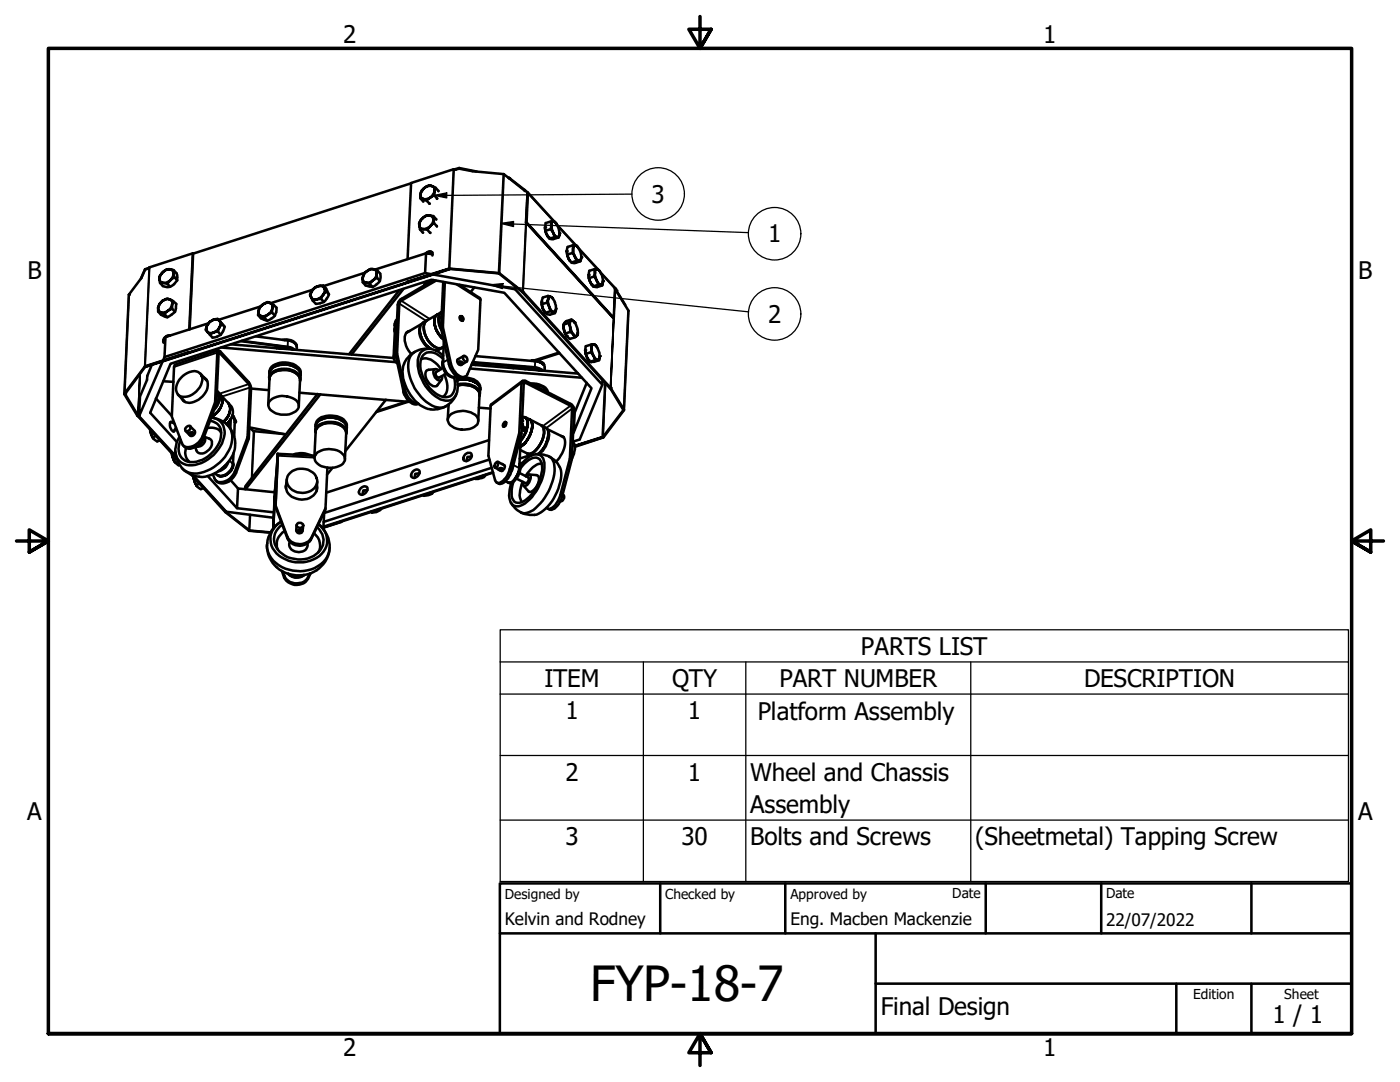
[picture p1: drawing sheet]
<svg xmlns="http://www.w3.org/2000/svg" width="279mm" height="216mm" viewBox="0 0 279 216" stroke-linecap="round" stroke-linejoin="round" font-family="sans-serif">
<!-- layer: Visible (ISO) -->
<g fill="none" stroke="#000" stroke-width=".51">
<path d="M82 36.6l-43.5 14M83.9 39.6l.6 .6M83.9 38.7a.75 .75 0 0 0 .6 1l-.6-.1zM84.5 39.7l.5 .1 .9-.4-.7 .7zM84.6 37.6l-.7 1.1a1.5 1.5 0 0 1 .9-1.3zM84.8 37.4a.97 .97 0 0 1 1.4-.3h-.5zM86.2 37.1l.7 .4-.2 .7a.75 .75 0 0 0-.5-1.1zM86.7 39l.5 .6M86.7 38.2v.8l-.8 .4 .4-.4zM86.9 37.5l.6 .7M87.2 39.6v.1M91 33.8h-.5l-8.5 2.7-.7 15.2"/>
<path d="M91.6 33.7l2.7 .5 6.2 .5 1.1 .9M91.6 33.7l-.7 .1M91.6 33.5l-.9 .3M91.6 33.5l3.5 .7M91.6 33.5v.2M101.4 35.4l.2 .1M101.6 35.6l3.1 2.4M101.6 35.5l3.1 2.4M101.6 35.5v.1M104.7 37.9l.6 .5M104.7 37.9v.1M104.7 38l.1 .2"/>
<path d="M105.3 38.4l-.2 6M105.3 38.4v.1M105.3 38.5l-.3 5.9M105.3 38.4l5.3 5.8M29 53.8l-.8 1.7-2.5 3.3-.9 19.8M29 53.7l-.9 1.9M29 53.7v.1M29.7 53.5l-.7 .2M31.8 55.7l.1 .2a.68 .68 0 0 0 .7 .6h-.7zM32.5 54.3a1.47 1.47 0 0 1 1.4-.6l-.9 .2zM32.5 54.3l-.4 .6-.3 .8a1.39 1.39 0 0 1 .7-1.4zM32.6 56.5l.6-.1 .8-.5-.6 .7z"/>
<path d="M33.4 56.6l.6 .6M33.8 59.8l.7 .3-.1 .6v-.5l-.3-.4zM33.9 53.7l.8 .2v.6l-.3-.6zM34.7 54.5l.1 .8-.8 .6 .4-.5zM34.7 53.9a1.9 1.9 0 0 1 .7 2l-.3 .4a1.8 1.8 0 0 1-3.2 .2M34.8 55.3l.6 .6M38.5 50.5l-.7 15.2M38.5 50.5l-8.7 2.8-.2 .3-.6 .2M62.1 59.3a.82 .82 0 0 0 1.1 .5l-.8 .2zM62.3 58l-.1 .3a.9 .9 0 0 0-.1 1l-.3-.4zM62.5 57.7l-.2 .3a1.62 1.62 0 0 1 1.3-.9zM62.5 57.8l-8.5 2.7"/>
<path d="M63.2 59.8l.9-.5 .4-.5-.4 .8zM63.6 57.1l.9-.1 .2 .5-.3-.3zM64.1 59.6l.5 .7M64.5 57l.6 .6 .6 1.1a2.37 2.37 0 0 1-2.6 1.9l-.7-.6M64.7 57.5l.4 .6-.6 .7 .1-.3a1.01 1.01 0 0 0 .1-1zM65.1 58.1l.6 .6M72.4 55.5l.2 .6 .4 .3-.6-.1zM72.8 54.4l-8.2 2.7M72.9 54.4l-.5 1.1a1.35 1.35 0 0 1 .8-1.3zM73 56.4l.9-.1 .5-.4-.6 .7zM73.2 54.2a1.19 1.19 0 0 1 1.3-.5l-.8 .1zM73.8 56.6l.6 .7"/>
<path d="M74.5 53.7l.8 .3-.1 .6-.2-.6zM75.2 54.6v.8l-.8 .5 .7-.7zM75.2 55.4l.6 .7M75.3 54a1.82 1.82 0 0 1-.5 3 1.63 1.63 0 0 1-1.4 .1l-.4-.1-.6-.7M79.7 57.9l-10 12.8M80.5 57.7l-10.3 13M83.7 45a.74 .74 0 0 0 .8 .7l-.7 .1zM83.8 45.8l.7 .6M83.9 43.9l.4-.3-.4 .5-.2 .9-.1-.4zM84.5 45.7l1.2-.4 .2-.2-.6 .7zM84.5 43.4l-.2 .2a1.37 1.37 0 0 1 1.4-.6l-.6 .1zM84.8 56.6v.3l-.1-.1"/>
<path d="M84.8 54.5l-52 16.7M85 50.5l.2-.1a.63 .63 0 0 1 .8-.2 .63 .63 0 0 1 .3 .8M85 50.5l-.2 4 18 3.2 .1-.5M85 50.5l-10.1 3.3M85 50.5l1.4 .2M85.1 50.5l.8-.3 .3 .2-.2 .3M85.2 40.1l.5 .5M85.2 56.1l-.6 .9M85.3 45.8l.6 .6M85.7 43l.8 .1v.7l-.4-.7zM85.7 40.6h.1M85.7 50.4l-.2 .2"/>
<path d="M86.2 50.4l-.3-.1-.7 .2M86.5 55.9l-6.6 3.9-.4 .5-.6 10.4 .3-.2 .5-9.9 .1-.3 7.2-4.3M86.5 43.8l.1 .7-.7 .6 .4-.5zM86.5 43.1l.6 .7M86.6 44.5l.6 .6M87.2 45.1v.1M88.5 56.3l-.5 9.2M88.8 56.3l-.4 9M89.7 53.7l-8.5 2.6 8.4-2.7 10 .9 4.8 3.7 17.5 19.2 2.6 4.5-4 5.3-5.8 2M89.7 53.7h.1M89.7 53.7l-60.7 19.5 60.7-19.5M89.7 53.7l9.9 .9 4.7 3.7 17.5 19.2 2.6 4.4-4.1 5.3-5.6 1.8 5.6-1.8-5.6 1.8"/>
<path d="M91.7 56.8l4.1 2.7 .1 .2-.5 10.1-2.1 4.9a1.13 1.13 0 0 1-1.9 .1l-.9-1-.4-.8-1.7-7.7-.4 .2M94.7 57.3l-.8 1M102.8 57.7l17.4 19.1 .1-1M108.8 45.3l.4 1.6-.3-.6zM109.3 59.1l.6 .1h-.2l-.3 .2v.3zM109.3 59.1l-1 .3-.2 1v.3M109.4 59.7l-.1 .5 .3 1-.4-.8zM109.4 47.3l-.2-.4 .6 .8a2.03 2.03 0 0 0 1.7-.3M109.9 44.2h.6l-.3 .1-.2 .6zM109.9 44.2l-1 .3-.1 .8M109.9 45.7l-1 .3M110 44.9l.4 1.6a1.21 1.21 0 0 1-.4-1.6z"/>
<path d="M110.4 59.6l-.5-.4a2.74 2.74 0 0 1 1 2.6l.1-.3M110.4 46.5l.5 .7 .3 .1h-.5zM110.7 47.3l-1 .3M111.1 44.6l-.4-.3-.2-.1a2.74 2.74 0 0 1 1.1 2.4M111.1 44.8l3.8 4.2M111.6 46.6l-.1 .8-.3-.1 .3-.1zM113.1 50.1l.4 1.5zM113.8 52.1l-.3-.5 .6 .9a2.08 2.08 0 0 0 1.7-.4M114.2 50.5l-1 .3M114.3 49h.5l-.2 .1-.2 .6zM114.3 49l-1 .3-.2 .8M114.4 49.7l.3 1.5-.5-.7z"/>
<path d="M114.7 51.2l.4 .6 .5 .3h-.6zM115 52.1l-1 .3M115.4 49.4l-.3-.4h-.3a2.58 2.58 0 0 1 1.2 2.4M115.5 49.6l3.8 4.1M116 51.4l-.2 .7h-.2l.2-.2zM117.5 54.9v.7l.4 .8-.4-.9M118.1 56.8l-.2-.4 .6 .8a2.23 2.23 0 0 0 1.7-.2M118.6 55.2l-1.1 .3M118.6 53.7h.6l-.4 .3-.1 .4zM118.6 53.7l-1 .3-.1 1.5M118.7 54.4v.6l.4 .9-.5-.7zM119.1 55.9l.3 .6 .5 .3h-.5z"/>
<path d="M119.4 56.8l-1 .4M119.7 54.2l-.5-.5a2.99 2.99 0 0 1 1.1 2.4M119.8 54.4l2.9 3.1-.2 5.9-17.5-19 17.5 19M120.3 56.1l-.1 .9-.3-.2 .4-.2zM122.7 57.5l2.1 3.4M122.7 57.7l2.7 4.3-.9 19.8M31.1 79.5l3.2 3.5M31.6 61.3v.5l.5 .6-.5-.2zM31.8 60.6l.6-.6-.6 .8-.2 .5zM32.1 62.4l1.1-.2 .3-.2-.7 .7zM32.4 60l.9-.4 .5 .2-.5-.1zM32.6 76.1l2 .1"/>
<path d="M32.8 62.7l.6 .6M33 67.2l-.4 .9 .3-.6M33 67.2l-.2 4-5.1 11.9 .2-4 1.4-3.3 .1-.8 .9-2.2M33.8 67l-.6 .2M34 66.9a1.24 1.24 0 0 0-1.4 1.5M34.4 60.7v.9l-.9 .4 .5-.4zM34.4 61.6l.5 .6M34.5 60.1l.7 .5-.1 .6a1.61 1.61 0 0 1-.9 1.6l-.4 .3a1.38 1.38 0 0 1-1.7-.3l-.5-.6M35.5 78.7l1.4 1.4M36.5 75a2.66 2.66 0 0 1 3.4-.5 2.26 2.26 0 0 1-.3 3.2 3.1 3.1 0 0 1-3.8 1.2 2.2 2.2 0 0 1 0-3.1zM36.5 79.8l.1 .2M40 74.5l1.3 1.5"/>
<path d="M40.7 75.3a2.19 2.19 0 0 1 .1 3.4 3.8 3.8 0 0 1-3.8 1.6l-.7-.8M41 75.6l.2 .2M41.3 66.2l.7 .3 .6-.1-.8 .3zM41.3 64.9l-.1 .3 .1 1-.3-.4zM41.5 70.6l-.9 .3M41.6 64.5l-8.6 2.7M41.8 64.2l.7-.4-.5 .3-.7 .8zM42.5 63.8l.9-.2 .4 .4-.4-.2zM42.6 66.4l.8-.6 .4-.5-.3 .9zM43.3 78a2.21 2.21 0 0 1 .1 3l-.7 .7M43.4 63.6l.9 1a.99 .99 0 0 1 .2 1.5 2.42 2.42 0 0 1-2.1 1.3l-.6-.7M43.5 78.2l2 2.2a2.33 2.33 0 0 1 .4 3.4l-.7 .8 .8-1v1.9"/>
<path d="M43.5 66.2l.6 .6M43.6 69.9l-8.7 2.9-.2 .4-.4 9.9 2 5.4a1.25 1.25 0 0 0 1.7 .7l1.2-.6 1-1.1 2.7-7.2M43.8 64l.5 .6-.5 .7 .2-.6zM44.1 69.3l34.9 3M44.3 64.6l.5 .6M46 68.7l32.5 2.7M48.1 68.1l9.3 1.2 .8 .2M48.3 68l9.5 1.3 1 .5M50.1 77.5l3.6 .4M51.1 67.1l6.4 .8a1.56 1.56 0 0 1 1.7 1.9M51.6 62l.1 .7 .4 .4-.6-.2zM52 61.2l-.4 .8a1.49 1.49 0 0 1 .9-1.3z"/>
<path d="M52 61.2l-8.4 2.6M52.1 63.1h.5l.9-.3-.7 .6zM52.5 60.7l.9-.4 .5 .2-.5-.1zM52.8 63.4l.5 .6M53.8 74.5a2.1 2.1 0 0 1 2.1-1.7 4.1 4.1 0 0 1 3.9 1.3l.2 .7M53.8 75.8a1.37 1.37 0 0 1 .9-1.8 4.1 4.1 0 0 1 5.2 1.1v1M53.8 75.6a2.11 2.11 0 0 1 2.3-1.9 3.6 3.6 0 0 1 3.7 1.5l.1 .7M53.8 74.5a1.78 1.78 0 0 1 1.6-2 4.2 4.2 0 0 1 4.5 1.2l.1 1.1M53.8 74.5l-.1 .9M53.9 60.5l.7 .3-.2 .7-.1-.7zM54 79.8a4.2 4.2 0 0 1 5.4 .4 1.32 1.32 0 0 1-.8 2.1 3.9 3.9 0 0 1-4.9-.9 1.15 1.15 0 0 1 .3-1.6zM54.3 62.4l.6 .6"/>
<path d="M54.4 61.5l-.1 .9-.8 .4 .5-.4zM54.6 60.8a1.33 1.33 0 0 1 .4 1.8 2.35 2.35 0 0 1-1.9 1.3 2.93 2.93 0 0 1-1.6-1M54.9 73.1a4.4 4.4 0 0 1 4 .2M55.1 69l.1 .5v-.5M55.2 69v.5M55.4 69v.5M55.8 69.1v.4a2.84 2.84 0 0 1 2.8 .3M56 69.5h1l1.5 .3M56.1 69.2v.2M56.4 67.8a2.36 2.36 0 0 1 2.8 1.1v.1M56.6 69.5h1.1M56.6 69.2v.1"/>
<path d="M56.8 67.9a2.25 2.25 0 0 1 2.4 1.1M58.2 69.7a2.71 2.71 0 0 0-2.1-.2h.9l1.5 .3M59.8 78.4l22 1.8M59.9 75.9a2.73 2.73 0 0 0-3-2.1 2.9 2.9 0 0 0-3.1 1.6l-.3 5.4M59.9 75.9l-.3 5.1M60 74.8l-.1 .8M63.4 78.6l-14.4 18.4-.1 .6M63.9 78.7l-14.9 18.9M77 79.8l-8.1 10.2M78.8 66.1l-.3 5.1M78.9 70.7l1.6 7.3a3.1 3.1 0 0 0 2.7 2.7l.3-.1M78.9 70.4a1.29 1.29 0 0 0 .4 2.1"/>
<path d="M79 68.3v.4M79.2 65l-.2 .2a1.15 1.15 0 0 0-.2 1.1M79.2 65.1l-.3 .4-.1 .6M79.2 65.2l-.2 .2-.2 .7M79.2 70.5l1.6 7.3a3.5 3.5 0 0 0 2.4 2.7h.2M79.2 63.7a1.41 1.41 0 0 0-.4 1.3v-.4l.4-.5a2.34 2.34 0 0 0-.5 1.7M80.5 78.2l.3 .6M81.4 66.2l-.2 .1M81.8 66a1.69 1.69 0 0 0-.9 2.5l.3 .9 .9 1.3M82.7 70.3a4.6 4.6 0 0 0-2.1 5.8 8.5 8.5 0 0 0 4.3 5.3 5.2 5.2 0 0 0 4.1-.3M83.8 65.8a4.6 4.6 0 0 0 2.2 3.8 4.5 4.5 0 0 1-2.1-4.4 1.91 1.91 0 0 1 1.3-1.3l-.4 .6a3.4 3.4 0 0 0 .4 3.1 3 3 0 0 0 2.8 1.9l.3-.2M84 71.7a3.1 3.1 0 0 1 3.6 1.5l.4 .5"/>
<path d="M84.1 64.6l-3 1.8M84.6 65.3a4.8 4.8 0 0 0 2.2 3.9M85.8 69.6a3.9 3.9 0 0 0-4.1 2 9.1 9.1 0 0 0 4 9 3.2 3.2 0 0 0 4.9-1l.5-.9M86.7 64.1a4.9 4.9 0 0 0 1.8 3.6 4.3 4.3 0 0 1-1.6-4.5l.4-.5a2.33 2.33 0 0 0-.3 3l.8 1.4 .7 .6M86.9 73.7l-1.4 .1a.99 .99 0 0 0-.5 1.4 2.04 2.04 0 0 0 2.2 1.8l.9-1.2M87.2 69.9l-.1 .1M87.6 73.9a.64 .64 0 0 0-1-.2 .64 .64 0 0 0 0 1l.5 .9a.63 .63 0 0 0 .8 .3 .63 .63 0 0 0 .3-.8M88 65.5l1.6 7.2a3.2 3.2 0 0 0 2.7 2.7l.3-.1M88.1 62.3l-2.9 1.6a2.48 2.48 0 0 0-.2 3.2 3.6 3.6 0 0 0 2.7 2.4l.6-.2M88.1 63.2l-.1 .2M88.1 63.2l-.1 .2 .1 .2M88.2 62.3a2.21 2.21 0 0 0-.3 2.9l.2 .4"/>
<path d="M88.2 62.2a1.76 1.76 0 0 0-.6 2.3l.5 1.4M88.3 69.3l-1.3 .7M88.4 73.4l-1.3 .8a.7 .7 0 0 0-.1 .8 .7 .7 0 0 0 .7 .3l1.4-.8M88.5 71a3.5 3.5 0 0 0-3.9-1.2 3.3 3.3 0 0 0-1.1 3.9 8.2 8.2 0 0 0 4.9 6.1 2.14 2.14 0 0 0 2.9-2.1l.1-.7-.3-1.9M88.5 71.6l-.6-.4a2.51 2.51 0 0 0-3.4-.4 4.2 4.2 0 0 0-.2 4.2 6.5 6.5 0 0 0 4.3 4.2 1.91 1.91 0 0 0 2.2-2.2l-.2-1.8M88.5 72a2.71 2.71 0 0 0 2.2 3.2h-.1M88.5 71.9a2.54 2.54 0 0 0 2.1 3.3M88.6 68.1l-.2 4.2a2.86 2.86 0 0 0 2.3 2.9l.4-.1M88.6 69.2l-.3 .1M88.6 74.7a3.9 3.9 0 0 1 0 4.3l-.2 .2M91.2 75.9a4.2 4.2 0 0 1 4.5 1.2l.1 .7a2.44 2.44 0 0 0-2.5-2l-1-.1-1.1 .2 1.6-.2 1.5 .3 .4 .3M91.4 76.7a3.9 3.9 0 0 1 4.3 1.3v1.1"/>
<path d="M91.4 76.8a4.4 4.4 0 0 1 4 1.1l.2 .3 .1 .6M91.4 76.9a3.8 3.8 0 0 1 4.2 1.4l-.2 5.7M91.6 72.3a.42 .42 0 0 1 .7 .2l-.5 .2-.2-.1zM91.7 72.2h.3l.4 .3a.44 .44 0 0 1-.4 .2 .44 .44 0 0 1-.4-.2zM91.7 75.4l-.5 .1M91.9 63.1a.46 .46 0 0 0-.1 .6 .46 .46 0 0 0 .6 .2l.1-.1M92.2 63.1h-.2a.54 .54 0 0 0-.2 .5 .54 .54 0 0 0 .5 .4l.1-.1a.46 .46 0 0 1-.5-.3 .46 .46 0 0 1 .1-.5 .48 .48 0 0 1 .4 .8M92.3 64h.1M92.5 71.1a.64 .64 0 0 1 .7 .3 .64 .64 0 0 1-.2 .8l-.5-.5zM92.5 71.1l-1.1 .6a.76 .76 0 0 0 .6 1.1l1.2-.7M92.6 75.3a3.2 3.2 0 0 1 3.2 1.7v.7M92.9 75.1l-.3 .2"/>
<path d="M93.8 73.5l22.3 1.9M94.2 72.6l.2 .2-.2-.1M94.2 72.8l21.2 1.7M94.2 72.6l.3 .2M94.3 72.4l12.4 1 1.4 .5M94.4 72.3l12.3 1 1.1 .3 .5 .3M94.4 72.4v.2M94.6 72.4v.4M94.8 72.4v.4M94.9 71.1l11.9 1a1.68 1.68 0 0 1 1.9 1.9M94.9 72.4v.4M95 72.4l-.1 .2"/>
<path d="M95.8 77.8v.8M103.1 73.1l-1.1 .3M103.4 73.2l-1 .3M104.3 76l-6.4 4.8-.4 10.1 1.3 4.9a.76 .76 0 0 0 1.3 .3l.9-.8 .6-1.3 2-7.6 .5 .2-1.9 7.3a3.8 3.8 0 0 1-2.4 2.7l-.6-.3M104.6 73.2v.4M104.8 73.2l-.1 .5M105 73.3l-.1 .4M105.2 73.3v.4M105.6 73.3v.4M106 76.5h.5a2.77 2.77 0 0 1 2.8 1.8M106 73.7h1.2M106 73.3v.4"/>
<path d="M106.1 72l.1-.1 .2 .1M106.6 71.9l-.2 .1M106.6 71.9h.2l.1 .1M106.9 72l.4-.1v.2M107.2 73.5v.4M107.3 72.1l.7 .2 .1 .2M107.6 73.6v.3h-.2M108 73.9h.1M108.1 60.3l.2 1.3-.2-.9M108.2 72.5l.1 .1M108.5 72.8h.1M109.2 60.4l-1.1 .3"/>
<path d="M109.6 61.2l.4 .8 .4 .2-.5-.1zM109.9 62.1l-1.1 .3-.5-.8 .3 .4a1.15 1.15 0 0 0 1.1 .8l1-.3M110.4 62.2l.3 .1 .2-.3v-.2l-.2 .7zM111.6 70.4l-4.9 1.5M111.6 70.5l-4.7 1.5M112.5 64.8v.9v-.7M113.1 67.1l-.4-.7-.2-.7 .5 1.2 .7 .7 1-.3M113.5 64.5l-1 .3M113.8 65.3l.6 1.4-.6-.5zM113.8 66.2l-1 .3M113.9 64.1l-.2 .3 .1 .9-.3-.8zM114 63.8l.6 .5-.5-.4-.2 .2z"/>
<path d="M114 63.8l-1 .3-.5 .7M114.4 66.7l.5 .4 .3-.2-.5 .4zM114.7 64.4l-.1-.1a3.1 3.1 0 0 1 .6 2.6l.1-.6M116.8 69.9l.4 1.5zM117.1 76.4l-2.4 6h-.1M117.4 71.8l-.2-.4 .5 .8 .3 .1 1.6-.4M117.9 68.8l.5-.1-.3 .3-.1 .5zM117.9 68.8l-1 .3-.1 .8M117.9 70.3l-1 .3M118 69.5l.1 .6 .4 1-.6-.8zM118.5 71.1l.4 .6 .4 .1-.6 .1zM118.7 71.9l-1 .3"/>
<path d="M119.1 69.2l-.4-.4-.3-.1a2.03 2.03 0 0 1 1.2 2l.1 .4M119.7 71.1l-.1 .8-.3-.1 .3-.3zM120.2 76.8l-4.5 10.9-1.4 .4M120.8 76.4l-.5 10.8M27.7 83.1l7.5 8M30 85.7l.1 .7zM30.6 87.4l-.5-1 .7 1.3 .6 .4 .5-.2M31.1 87l-.6 .2M34 84.2l.8 .3M34.3 90.5l.1 .4zM34.4 84.3l-.3-.1a1.36 1.36 0 0 0 .6 1.9l.2-.2M34.9 92.2l-.5-1.3 .1 .4a2.28 2.28 0 0 0 1.1 1.5h.2"/>
<path d="M35.1 85.3l-.4 .8M35.2 91.3l-7.6-8.3-2.6-4.4 4-5.4 8.6-2.9-8.6 2.8-4.2 5.4 2.6 4.5 7.9 8.6-.6 .2M37.1 89.3a2.53 2.53 0 0 0 .7 2.9M37.3 85.2a.47 .47 0 0 1 .8 .1l-.3 .6a.54 .54 0 0 1-.8 0 .53 .53 0 0 1 .3-.7zM37.7 86.5a.46 .46 0 0 1 .5-.2 .46 .46 0 0 1 .3 .3 .46 .46 0 0 1-.4 .2 .46 .46 0 0 1-.4-.3zM38 85.1l.9 .9a.68 .68 0 0 1-.2 .8 .68 .68 0 0 1-.8 .1l-.9-.9M38.2 94.7l6.8 7.5 4.7 3.7 4.3 .4M38.2 86.3a.3 .3 0 0 1 .2 .5 .3 .3 0 0 1-.6-.1l-.1-.1 .1-.2M38.4 94.8l6.7 7.4 4.7 3.7 4.2 .3M38.5 94.9l6.6 7.2 9.5 1.2M38.7 95.2l.1 .7zM39.2 89.1a1.49 1.49 0 0 0 1.7-1.8l-.2-.2 1 .4a1.34 1.34 0 0 1 0 2.2 1.51 1.51 0 0 1-2.5 .2l-.2-.7"/>
<path d="M39.3 97l-.5-1.1 .7 1.3 .6 .4 .5-.2M39.8 96.5l-.6 .3M40.4 87.8l-.1 .5-.5 .3M41.3 85.4l1.1-.1a2 2 0 0 1 1.7 1.1M41.5 95l5.8 6.4M41.9 83.9a2.5 2.5 0 0 1 2.2 3.3 6.2 6.2 0 0 1-6.6 4.9 2.83 2.83 0 0 1-1.4-4.3M42.2 83.3a3 3 0 0 1 2.3 4.5 7.6 7.6 0 0 1-6.8 5 2.88 2.88 0 0 1-2.6-3.8l.1-.6 .6-1.2M42.2 83.3a5.1 5.1 0 0 1 3.9 2.5 6 6 0 0 1-1.7 6 7.7 7.7 0 0 1-6.2 2.6 4 4 0 0 1-3-3.1l-.2-1.3M42.9 81.2a2.47 2.47 0 0 0 .4-3.1 2.24 2.24 0 0 1-.2 3.1l-.3 .3M43.2 80.6l-2.6 6.8a3.2 3.2 0 0 1-3.3 2.1l-.8-.7M44 81.4l-.9 1.1-.9 .6a3.9 3.9 0 0 0 2.2-3.7l-.4-.6a2.14 2.14 0 0 1-.2 2.9l-.7 .8-.9 .6M44.8 93.3h-.1"/>
<path d="M45 92.8l-.7 .7M45.5 92.3l-.7 1-1 .6M45.5 83.1l-.9 1.1a3.3 3.3 0 0 0 1.2-3.2l-.3-.6a2.93 2.93 0 0 1-.9 3.8M45.6 85a5.6 5.6 0 0 1-1 8.2 6.3 6.3 0 0 1-5.7 1.8l-.9-.3-1.6-1.2M45.7 92.1l-.2 .4a2.64 2.64 0 0 1-2 1.5M45.8 84l.1 .1M45.9 83.9l-.1 1.4M46 95.8l1.5 1.7M46.4 82.8l.5 .8v.3M46.5 92.3a2.45 2.45 0 0 1-2.7 2.7l-.4-.1a2.47 2.47 0 0 0 3.1-2.6M46.6 90.4l-.1 2.2a2.71 2.71 0 0 1-2.9 2.3l-.7-.5M46.9 83.9l-.2 3.2"/>
<path d="M46.9 83.8v.1M46.9 84.1v.2M49.4 87.2l.4-10-.1-.6-5.9-6.2-.2 .1-.4 10.1-.3-.3 .5-9.9 .2-.5 6.1 6.4 .3 .7-.3 10.5M49.4 87.2l.3 .3-2.6 6.9a2.85 2.85 0 0 1-3.6 1.9l-.4-.5M49.4 87.2l-2.5 6.9a3.1 3.1 0 0 1-3.5 2 2.02 2.02 0 0 1-.9-1.5M49.8 85.3l.8 .7 6.2 .6M49.8 85.3l7.1 1.4M54.9 98.2l-7.4-.7-.2 3.9 7.4 .8M55.4 90.6l7.4 .3M57.1 96.4a2.44 2.44 0 0 0 2.1 3.1 3 3 0 0 0 4.1-2.2l-.1-.4M57.1 96.7l-.1 .4M57.2 95.7l-.1 1.8"/>
<path d="M58 94.3a3.5 3.5 0 0 1 5 .6 2.32 2.32 0 0 1-2 3.4 3 3 0 0 1-3.8-2.4 1.93 1.93 0 0 1 .8-1.6zM58.5 90.7a4.3 4.3 0 0 1 3.7 .2M63 85.1a2.44 2.44 0 0 1 2.7-1.8 3.6 3.6 0 0 1 3.3 1.4l.2 .7v.8M63 86.4a1.81 1.81 0 0 1 1.8-2.1 3.8 3.8 0 0 1 4.3 1.4v.9M63 86.2a2.11 2.11 0 0 1 2.3-1.9 3.2 3.2 0 0 1 3.8 1.8v.3M63 86.2a2.75 2.75 0 0 1 3.1-1.8 2.73 2.73 0 0 1 3 2.1l-.3 5.1M63 86.2l-.3 5.1M63 85.1l-.1 .9M63.2 97.2v.4M63.3 90.3a4.2 4.2 0 0 1 5.1 .3 1.35 1.35 0 0 1 .4 1.4 1.35 1.35 0 0 1-1 1 4.2 4.2 0 0 1-4.7-.8 1.27 1.27 0 0 1 .2-1.9zM63.3 96.1l-.1 1.9M63.4 83.8a4.3 4.3 0 0 1 5.4 .2 1.35 1.35 0 0 1 .4 1.3 2.64 2.64 0 0 0-2.5-1.9 3.6 3.6 0 0 0-3.5 1.1l-.2 .6a1.62 1.62 0 0 1 .4-1.3z"/>
<path d="M64.2 83.7a4.3 4.3 0 0 1 3.9 .2M65.3 93.3l-.3 8.4-3 6a2.71 2.71 0 0 1-4.7-.3l-2.3-6.2 .4-10.1-.5 6.9-.4 7.5 .4-7.6 .5-7.3-.4 10.2 2.3 6.3a2.81 2.81 0 0 0 4.8 .3l2.9-6M66.4 93.3l-1.1 1.4M72 97.4a.71 .71 0 0 1 .7-.4 .71 .71 0 0 1 .6 .6 1.11 1.11 0 0 1-1.5 1 .83 .83 0 0 1 .2-1.2zM73.3 97.8l-.8 .1-.2 .8M81.2 80.1l-6 1.9M81.5 80.1l-6.4 2.1M82.4 94a.71 .71 0 0 1 .8-.3 .71 .71 0 0 1 .6 .5 1.11 1.11 0 0 1-1.6 1 .83 .83 0 0 1 .2-1.2zM83.8 94.4l-.9 .2-.2 .8M86 98.3l.2 .2M86.6 98.1a1.97 1.97 0 0 1-2.1 .7M89.3 80.8h.2"/>
<path d="M89.5 80.7l-.2 3.1M89.7 82.9a4.1 4.1 0 0 1 5.4 .2 1.46 1.46 0 0 1-.9 2.3 4.1 4.1 0 0 1-4.6-.9 1.15 1.15 0 0 1 .1-1.6zM92.8 90.7a.75 .75 0 0 1 .8-.3 .75 .75 0 0 1 .6 .5 1.19 1.19 0 0 1-1.6 1 .91 .91 0 0 1 .2-1.2zM94.2 91.1l-.9 .1-.2 .8M95.6 81.3l2.3 .2M96.4 94.9l.2 .3M97 94.7a1.88 1.88 0 0 1-2.2 .7M97.6 87.8l-32.4 10.5M97.7 91.7l-33 10.7M98.1 93.3l-33.5 10.8M98.4 94.2l-33.8 10.9M98.4 94.3l-33.8 10.9 3.5-1.1"/>
<path d="M98.7 93.3l.9 .4M98.8 92.5l.5-.4a.72 .72 0 0 1-.6 1.2zM99.4 92.1l.9 .5a.71 .71 0 0 1 .4 .8 .71 .71 0 0 1-.6 .6l-.3-.2M99.4 93.7a.43 .43 0 0 1 .5-.3 .43 .43 0 0 1 .4 .4l-.4 .1zM99.9 93.4l.4 .1-.2 .4-.6-.3 .2-.1M100.4 84.9v.2l.4-.2M100.7 84.3h.3M100.8 84.8v.1M100.8 84.9h.1M100.9 84.3a.46 .46 0 0 0-.4 .2 .46 .46 0 0 0 0 .5l.3-.2M100.9 84.3l-.1 .5M100.9 84.2l.1 .1"/>
<path d="M101 84.3a.57 .57 0 0 1-.5 .8M101 84.3h-.1M102.4 92.9l-.3 1M102.9 95.3v.1M103.2 94.9l-.1 .2M103.4 94.4l-.1 .2M103.6 94l-.1 .1M103.6 86.4l.5-10a.51 .51 0 0 1 .3-.5 .51 .51 0 0 1 .5 .1l9.2 4.7 .4 .5 .1 .6-.5 9.9-1.9 7.3a3.3 3.3 0 0 1-2.3 2.7l-.6-.2M103.6 94.4l1.8 .8a.77 .77 0 0 1-.6 1.2l-1.7-.9M103.7 92.8a3.1 3.1 0 0 1-1.8 3.6l-.4-.1a2.31 2.31 0 0 0 2-1.9l.2-.8-.1-.6M103.8 93a4.6 4.6 0 0 1 3.5-2.4 1.9 1.9 0 0 1 1.3 2.2 9.8 9.8 0 0 1-4.3 7.9 1.65 1.65 0 0 1-1.7 .2 1.65 1.65 0 0 1-.9-1.5v-1.7l.3-1.4M103.8 93.5a4.1 4.1 0 0 1 3.3-2.2 1.79 1.79 0 0 1 1.1 1.9 8.5 8.5 0 0 1-3.8 6.9 1.46 1.46 0 0 1-1.7 0 1.46 1.46 0 0 1-.6-1.6l.1-1.2 .3-1.2"/>
<path d="M103.8 89.8l1.4 .7M103.9 87.9a4.7 4.7 0 0 0 1.2-4.3l-.4-.3-.5-.1a.91 .91 0 0 1 1.1 1.1 5.3 5.3 0 0 1-1.4 3.7M103.9 87l-.3 6.4a3.8 3.8 0 0 1-1.8 2.9l-.9-.3M104.1 86.6l.4-10.1 .3-.2 9.1 4.7 .2 .2-.4 10.3-1.9 7.3a3.3 3.3 0 0 1-2.3 2.7l-.4-.2M104.1 85.4v.1M104.1 84.6v.2M104.1 85v.2M104.2 83.6l-.1 .6 .1-.2M104.2 92.5l-.5 .1M104.3 83.8h-.2M104.3 96.1a4.8 4.8 0 0 0-.3 3.8l.2 .3M104.3 92.3l-.6 .2"/>
<path d="M104.6 85.3l.2 .2-.3 .5-.1-.3zM104.8 85.4a.3 .3 0 0 0-.3 .2 .3 .3 0 0 0 .1 .3M104.8 83.2l3.3 1.7M105 95.1l.4-.4a.35 .35 0 0 1 .5 .4 1.78 1.78 0 0 1-1.3 1.9l-.2-.3v-.5M105.2 90.5l.8 .4M105.6 94.7l1.5 .1a.93 .93 0 0 1 .4 1.3 2.6 2.6 0 0 1-1.9 2.1l-1.1-1.3M105.9 90.8l-2.2 .7M106.2 84.5a5.4 5.4 0 0 1-2.4 4.7 5.2 5.2 0 0 0 2.4-4.8l-.5-.7a2.36 2.36 0 0 1 .2 2.9l-.5 .9a3.7 3.7 0 0 1-1.6 1.7M106.9 90.6a4.3 4.3 0 0 1 3.3 1 5.7 5.7 0 0 1-.2 5 9.9 9.9 0 0 1-4.1 5.4 2.66 2.66 0 0 1-3.6-1.2l-.3-.5M108.1 84.9a2.51 2.51 0 0 1 .1 3l-.3 .5a3.4 3.4 0 0 1-2.4 2.2l-.3-.1M108.1 84.9a1.63 1.63 0 0 1 1.3 1.5 5.3 5.3 0 0 1-2 4.2 5.6 5.6 0 0 0 2-4.4M108.1 92.5a3.8 3.8 0 0 0-2.9 2l-.3 .5"/>
<path d="M108.5 85.7a5.4 5.4 0 0 1-2.3 4.7M109.2 85.6l3.3 1.6M109.7 91.1a4.2 4.2 0 0 1 1.9 5.7 8.9 8.9 0 0 1-4.5 5.9 6 6 0 0 1-3.1-.4M112 87a1.14 1.14 0 0 1 .8 1.5 6 6 0 0 1-1.9 3.6M112.3 98.7a.69 .69 0 0 1 .3 .8 .69 .69 0 0 1-.7 .5h-.1M112.3 87.2h.2M113.7 91.5l.4 .2M114.3 88.2a1.84 1.84 0 0 1 .3 1.9l-.4 1.4M114.5 86.3l-.1 .1M114.7 82.4l-.2 3.9 3.5-8.8-17.4-19.1-14.5-2.6-52.1 16.8-4 9.8 5.3 5.8M53.3 108.7a6.4 6.4 0 0 0 4.3 5.8 6.4 6.4 0 0 0 6.9-1.9l.4-.5a4.8 4.8 0 0 0 .8-2.4M55 100.8v.4"/>
<path d="M55.9 104.3a5 5 0 0 0-2.6 4.5 5 5 0 0 0 3 4.4 7 7 0 0 0 9-2.1 5.4 5.4 0 0 0-1.4-6.3M56.1 104.1a4 4 0 0 0 .2 7.2 6.5 6.5 0 0 0 8.3-1.3 3.9 3.9 0 0 0-1-5.4M56.3 113.9a2.99 2.99 0 0 0 2.5 2.8 2.79 2.79 0 0 0 3.2-2.3M56.3 104.7a3.4 3.4 0 0 0 0 5.8 5.4 5.4 0 0 0 7.9-1.2 3.4 3.4 0 0 0-1-4.1M56.4 114a2.81 2.81 0 0 0 2.6 2.4 2.81 2.81 0 0 0 2.8-2M56.8 106a2.88 2.88 0 0 0-1.4 3.6M57.5 114.5a2.4 2.4 0 0 0 3.3 .2M57.5 114.5a2.42 2.42 0 0 0 3.1 .2M57.6 114.5a2.46 2.46 0 0 0 3 .2M57.8 108.1a1.57 1.57 0 0 0 1.8 2.1 1.48 1.48 0 0 0 1.7-1.7M59.2 104.8l-.1 1.1a.64 .64 0 0 0 .6 .5 .64 .64 0 0 0 .7-.5l.1-1M59.4 104.5l.4-.2a.55 .55 0 0 1 .7 .7 .55 .55 0 0 1-.9 .3l-.4-.5z"/>
<path d="M59.4 105.9l.8-.1a.39 .39 0 0 1-.3 .5 .39 .39 0 0 1-.5-.4zM59.6 105.8l-.1 .1a.36 .36 0 0 0 .4 .3 .36 .36 0 0 0 .3-.4h-.1M62.7 106.4a2.97 2.97 0 0 1 .8 3.8M64.7 102.2l-.2 3.4M68.2 104l-3.6 1.3M75.7 101.6l.1 .2M76.1 101.5l-.3 .3a2.38 2.38 0 0 1-1.6 .5l-.2-.2"/>
</g>
<!-- layer: Visible Narrow (ISO) -->
<g fill="none" stroke="#000" stroke-width=".38">
<path d="M90.5 33.8l-.8 19.9M90.6 33.8l-.9 19.9M100.5 34.7l-1 19.8M100.6 34.8l-1 19.8M104.7 38l.1 .1M105.2 38.5l-.9 19.8 .1-.1 .9-19.7M105.3 38.5l5.3 5.7M25.7 58.8l-.9 19.7 .2 .1-.2 .1M29.8 53.4l-.8 19.8M29.8 53.3l-.8 19.9M80.1 59.6v.4l5.6 3.6M86.3 55.9a2.45 2.45 0 0 0-1.4 .9"/>
<path d="M86.5 55.9l-.8 .4-.5 .4M91 56.7l4.9 3.1M111.3 45l3.6 4M115.6 49.7l3.7 4M120 54.5l2.7 3.1M43.3 78.1a2.2 2.2 0 0 1-.3 2.9M43.9 70.1v.4l-.3 .1-.2-.2-8.7 2.8M49.7 76.3v.3l-5.9 1.9M50.1 77.6l-.3-.3-5.5 1.8M53.8 75.6a2.32 2.32 0 0 1 2.6-1.7 2.91 2.91 0 0 1 3.5 2M55.1 69l.1 .2M55.2 69.1v.4"/>
<path d="M55.2 69l.1 .5M55.4 69v.5M55.5 69v.5l.1-.5M55.6 69.1v.4M55.7 69.1v.4M55.8 69.1v.4M55.9 69.1v.4M56 69.1v.3M56.1 69.2v.2M56.3 69.2v.1v-.1M56.3 69.2v.1M56.5 69.2l-.1 .1"/>
<path d="M56.5 69.2v.1M56.6 69.2v.1M56.7 69.2l.1 .1M56.8 69.2v.1M57 69.2v.1M57.4 69.3h.1M57.5 67.9l-.1 1.3M57.5 69.3h.1M58 69.4v.1M79.2 65.3l-.4 .8M79.4 60.8l.3-.2 5.3 3.4M80.8 77.8l-.3 .2"/>
<path d="M84.1 64.7a2.91 2.91 0 0 0 .1 3.3l.6 .9 .8 .7M87.1 69.9l-.1 .1M88.6 73.4l.6 1M89.4 71.8l-1 .5M90 72.5l-.4 .2M91.4 77a3.8 3.8 0 0 1 4.2 1.2l.1 .7M91.7 72.2h.1M94.2 72.5v.1M94.3 72.6l.1-.2v.2M94.4 72.4v.3M94.6 72.8v-.4v.4M94.6 72.4v.4l.1-.4"/>
<path d="M94.7 72.4v.4M94.8 72.4v.4v-.4M94.9 72.4v.4M104.5 76.6l-.4-.2-6.2 4.6M104.6 73.2v.4M104.7 73.2v.5l.1-.5M104.9 73.3v.4l.1-.4M104.9 76v.4l-.4 .3M105 73.7v-.4v.4M105.2 73.3v.4M105.2 73.3v.4l.1-.4M105.3 73.3v.4v-.4"/>
<path d="M105.5 73.3v.4M105.7 73.3l-.1 .4M105.7 73.3v.4M105.8 73.3v.4M105.9 73.3v.4M106 73.3v.4M106.1 73.3v.4M106.2 73.7v-.4v.4M106.2 71.9v.1M106.3 76.7a3 3 0 0 1 3 1.5M106.3 71.9v.1M106.3 73.3v.4"/>
<path d="M106.4 71.9v.1M106.4 73.3v.4M106.5 73.4l-.1 .3M106.6 76.8l.9 .2a2.16 2.16 0 0 1 1.7 1.2M106.6 73.4l-.1 .3M106.6 71.9v.1l.1-.1M106.7 73.4v.3M106.7 71.9v.2M106.8 71.9l-.1 1.4M106.8 73.4v.4M106.9 72v.1M106.9 73.4v.4"/>
<path d="M107 73.7l.1-.2v.2M107 72v.1M107 73.4v.4M107.1 72v.1M107.1 72.1v-.2v.2M107.2 73.5v.2M107.3 71.9v.2M107.3 73.5l-.1 .4M107.3 72.1h.1M107.3 73.5v.4M107.4 73.5v.4M107.5 72.1v.1"/>
<path d="M107.5 73.6v.3M107.5 73.5l-.1 .4M107.6 72.1v.1M107.6 73.6v.3M107.7 72.1v.2M107.7 73.7v.2M107.8 73.7v.2M107.8 72.3h.1M107.9 73.7v.2M107.9 72.3v.1l.1-.1M108 73.8v.1M108.1 72.3v.2"/>
<path d="M108.3 72.6h.1M120.8 76.5l-.5 10.7h.2M121.7 77.5l.2-.1 .8-19.7-.9 19.8M125.4 62l-.9 19.7-.1 .1 .1 .1M27.4 83l.2-.1 .3-8.4-.4 8.5M38.4 86.4h.1M40.4 87.1l.2 .3M45.5 84.4l.3 .4M45.5 84.3l.3 .4M45.6 84.3l.2 .2M45.7 84.2l.2 .3M45.8 91.9l.7 .7"/>
<path d="M45.8 84l.1 .1h-.1M45.8 85l-.4-.5 .4 .5M45.8 85.1l-.5-.5 .5 .6M45.8 84.8l-.3-.4 .3 .4M45.8 83.9h.1M45.9 84.3l-.2-.2 .2 .2M46.3 83.2l.6 .6M46.9 84.2v.1M46.9 94.1l.2 .3M46.9 84.1h.1M50.6 86l-.4 9.4M50.7 86l-.4 9.2"/>
<path d="M54.9 97.7v.3l.2 .1M55.1 98.8l-.2-.1-.1 .4M55.4 90.7v.4M55.4 91.2v-.3l7.3 .4M59.1 90.7l1.3-.1 1.3 .3M59.5 90.7l1.8 .2M63 86.2a2.47 2.47 0 0 1 2.6-1.7 3.4 3.4 0 0 1 3.3 1.4l.2 .6M99.7 93.7l-.1 .1M101.7 93.6l.5 .3M102.4 92.8l1.2 .6M102.9 95.4l-.2 .2M103.1 95l-.2 .3"/>
<path d="M103.4 94.6l-.2 .3M103.5 94.1l-.1 .4M103.6 94h.1M103.6 93.5l-.1 .8-.4 .8-.7 .9M104.1 85.4h.1M104.1 85v.1M104.1 83.9l.1 .1M104.1 84.6l.1 .1M104.1 85h.1M109.2 85.6a1.79 1.79 0 0 1 .3 2l-.5 1.5-.6 .9-.7 .6M111.8 98.8l.4 .2M113.9 80.6v.4l-5.6 4"/>
<path d="M114.6 81.8l-.4-.3-5.2 3.9M120.3 87.2v.1M45 102.2l.1-.2zM49.8 102.7l-.1 3.2M50 102.7l-.2 3.2M56.8 114.9l-.1 .4M57.3 107.1v.3M60.2 105.9h.1M61.5 115.2v.3M62.1 107.4l-.1 .3"/>
</g>
<!-- layer: Visible (ISO) -->
<g fill="#000">
<circle cx="101.6" cy="35.6" r=".25"/>
<circle cx="25.7" cy="58.8" r=".25"/>
<circle cx="104.3" cy="58.3" r=".25"/>
<circle cx="108.8" cy="45.3" r=".25"/>
<circle cx="109.4" cy="47.3" r=".25"/>
<circle cx="111.6" cy="46.5" r=".25"/>
<circle cx="113.1" cy="50.1" r=".25"/>
<circle cx="116" cy="51.3" r=".25"/>
<circle cx="117.5" cy="54.9" r=".25"/>
<circle cx="118.1" cy="56.8" r=".25"/>
<circle cx="120.3" cy="56.1" r=".25"/>
<circle cx="122.7" cy="57.7" r=".25"/>
<circle cx="123" cy="58" r=".25"/>
<circle cx="25" cy="78.6" r=".25"/>
<circle cx="57.7" cy="69.3" r=".25"/>
<circle cx="58.1" cy="69.5" r=".25"/>
<circle cx="106.3" cy="71.9" r=".25"/>
<circle cx="106.6" cy="73.7" r=".25"/>
<circle cx="106.7" cy="73.7" r=".25"/>
<circle cx="107.1" cy="71.9" r=".25"/>
<circle cx="107.2" cy="73.7" r=".25"/>
<circle cx="107.4" cy="73.9" r=".25"/>
<circle cx="107.6" cy="72.1" r=".25"/>
<circle cx="107.6" cy="73.9" r=".25"/>
<circle cx="107.7" cy="72.1" r=".25"/>
<circle cx="108.1" cy="72.3" r=".25"/>
<circle cx="108.1" cy="60.3" r=".25"/>
<circle cx="108.3" cy="72.5" r=".25"/>
<circle cx="108.3" cy="72.6" r=".25"/>
<circle cx="113.1" cy="67.1" r=".25"/>
<circle cx="114.7" cy="64.4" r=".25"/>
<circle cx="116.8" cy="69.8" r=".25"/>
<circle cx="117.4" cy="71.8" r=".25"/>
<circle cx="119.7" cy="71.1" r=".25"/>
<circle cx="121.9" cy="77.4" r=".25"/>
<circle cx="34.9" cy="92.2" r=".25"/>
<circle cx="43.4" cy="94.9" r=".25"/>
<circle cx="46.9" cy="83.9" r=".25"/>
<circle cx="46.9" cy="84.3" r=".25"/>
<circle cx="46.9" cy="84.1" r=".25"/>
<circle cx="102.9" cy="95.4" r=".25"/>
<circle cx="102.9" cy="95.3" r=".25"/>
<circle cx="103.5" cy="94.1" r=".25"/>
<circle cx="103.6" cy="94" r=".25"/>
<circle cx="104.1" cy="85.1" r=".25"/>
<circle cx="104.1" cy="85.4" r=".25"/>
<circle cx="104.1" cy="84.6" r=".25"/>
<circle cx="104.2" cy="84" r=".25"/>
<circle cx="104.2" cy="85" r=".25"/>
<circle cx="45" cy="102.2" r=".25"/>
</g>
<!-- layer: Visible Narrow (ISO) -->
<g fill="#000">
<circle cx="25" cy="78.6" r=".19"/>
<circle cx="57.1" cy="69.3" r=".19"/>
<circle cx="57.2" cy="69.3" r=".19"/>
<circle cx="57.3" cy="69.3" r=".19"/>
<circle cx="57.5" cy="69.3" r=".19"/>
<circle cx="57.6" cy="69.3" r=".19"/>
<circle cx="57.7" cy="69.3" r=".19"/>
<circle cx="57.8" cy="69.4" r=".19"/>
<circle cx="57.9" cy="69.4" r=".19"/>
<circle cx="58" cy="69.5" r=".19"/>
<circle cx="58.1" cy="69.5" r=".19"/>
<circle cx="94.2" cy="72.6" r=".19"/>
<circle cx="106.4" cy="72" r=".19"/>
<circle cx="106.6" cy="72" r=".19"/>
<circle cx="107.4" cy="72.1" r=".19"/>
<circle cx="107.8" cy="72.3" r=".19"/>
<circle cx="108.1" cy="73.9" r=".19"/>
<circle cx="108.5" cy="72.8" r=".19"/>
<circle cx="44.8" cy="93.3" r=".19"/>
<circle cx="102.9" cy="95.4" r=".19"/>
<circle cx="102.9" cy="95.3" r=".19"/>
<circle cx="103.1" cy="95" r=".19"/>
<circle cx="103.2" cy="94.9" r=".19"/>
<circle cx="103.4" cy="94.5" r=".19"/>
<circle cx="103.4" cy="94.6" r=".19"/>
<circle cx="103.5" cy="94.1" r=".19"/>
<circle cx="103.6" cy="94" r=".19"/>
<circle cx="104.1" cy="84.7" r=".19"/>
</g>
<!-- layer: Symbol (ISO) -->
<g fill="none" stroke="#000" stroke-width=".25">
<path d="M86.7 39l2.5-.5v1zM126.1 38.7l-39.4 .3M97.9 56.8l2.5-.2-.1 1zM97.9 56.8l51.5 5.4M99.9 44.6l2.6-.4v1zM99.9 44.6l49.5 1.8M99.8 132.1v-6.4h169.3v6.4M99.8 132.1h169.3v6.4M99.8 132.1v43.8h169.3v-37.4M99.8 138.5h169.3M128.4 132.1v43.8M148.8 132.1v43.8"/>
<path d="M193.7 132.1v43.8M99.8 150.7h169.3M99.8 163.6h169.3"/>
<circle cx="131.3" cy="38.7" r="5.2"/>
<circle cx="154.6" cy="46.6" r="5.2"/>
<circle cx="154.6" cy="62.6" r="5.2"/>
</g>
<!-- layer: Border (ISO) -->
<path d="M139.7 3.3v6.4l-2.2-3.9h4.4l-2.2 3.9 2.2-3.9M3.3 107.9h6.4l-3.9-2.2v4.5l3.9-2.3-3.9 2.3M276.1 107.9h-6.4l3.9-2.2v4.5l-3.9-2.3 3.9 2.3M9.7 206.2v-196.5h260v196.5h-260h260M141.9 210.1l-2.2-3.9 2.2 3.9h-4.4l2.2-3.9v6.4" fill="none" stroke="#000" stroke-width=".7"/>
<!-- layer: Title (ISO) -->
<path d="M99.8 176.3h169.9v29.9h-169.9zM131.8 176.3v9.9M156.7 176.3v9.9M196.7 176.3v9.9M219.8 176.3v9.9M249.7 176.3v9.9M99.8 186.2h169.9M174.8 196.3h94.9M174.8 186.2v20M234.8 196.3v9.9M249.7 196.3v9.9" fill="none" stroke="#000" stroke-width=".51"/>
<!-- layer: Symbol (ISO) -->
<g fill="#000">
<path d="M86.7 39l2.5-.5v1z" fill-rule="evenodd"/>
<path d="M97.9 56.8l2.5-.2-.1 1z" fill-rule="evenodd"/>
<path d="M99.9 44.6l2.6-.4v1z" fill-rule="evenodd"/>
</g>
<text font-size="9.7" x="117.8" y="199.8">FYP-18-7</text>
<g font-size="4.8">
<text x="68.5" y="8.6">2</text>
<text x="208.2" y="8.6">1</text>
<text x="130" y="40.4">3</text>
<text x="153.3" y="48.4">1</text>
<text x="5.5" y="55.8">B</text>
<text x="271.1" y="55.8">B</text>
<text x="153.3" y="64.5">2</text>
<text x="171.8" y="130.7">PARTS LIST</text>
<text x="108.6" y="137">ITEM</text>
<text x="134.1" y="137.1">QTY</text>
<text x="155.6" y="137">PART NUMBER</text>
<text x="216.3" y="137.1">DESCRIPTION</text>
<text x="112.8" y="143.4">1</text>
<text x="137.3" y="143.4">1</text>
<text x="151.3" y="143.6">Platform Assembly</text>
<text x="112.8" y="155.8">2</text>
<text x="137.3" y="155.8">1</text>
<text x="149.7" y="155.8">Wheel and Chassis</text>
<text x="5.4" y="163.7">A</text>
<text x="149.7" y="162.2">Assembly</text>
<text x="271" y="163.7">A</text>
<text x="112.8" y="168.6">3</text>
<text x="136" y="168.6">30</text>
<text x="149.7" y="168.7">Bolts and Screws</text>
<text x="194.6" y="168.7">(Sheetmetal) Tapping Screw</text>
<text x="175.8" y="202.6">Final Design</text>
<text x="253.9" y="204.2">1 / 1</text>
<text x="68.5" y="210.8">2</text>
<text x="208.2" y="210.8">1</text>
</g>
<g font-size="3.4">
<text x="100.8" y="184.5">Kelvin and Rodney</text>
<text x="157.7" y="184.5">Eng. Macben Mackenzie</text>
<text x="220.7" y="184.7">22/07/2022</text>
</g>
<g font-size="2.7">
<text x="100.8" y="179.3">Designed by</text>
<text x="132.8" y="179.3">Checked by</text>
<text x="157.7" y="179.3">Approved by</text>
<text x="190.1" y="179.3">Date</text>
<text x="220.7" y="179.3">Date</text>
<text x="238.1" y="199.3">Edition</text>
<text x="256.3" y="199.3">Sheet</text>
</g>
</svg>
